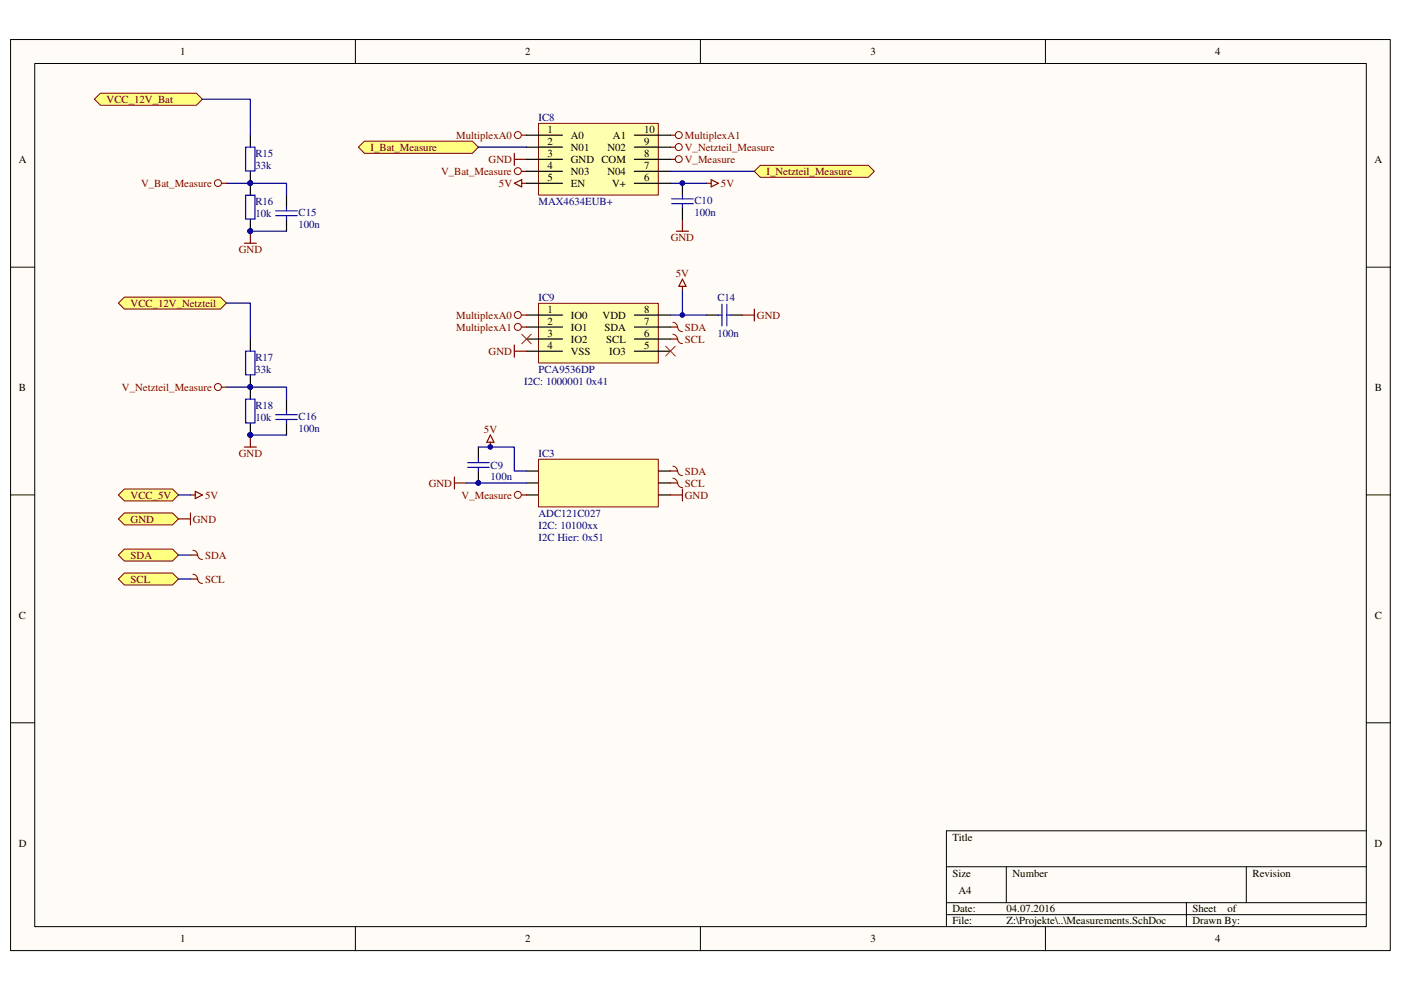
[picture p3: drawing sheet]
<svg xmlns="http://www.w3.org/2000/svg" width="297mm" height="210mm" viewBox="0 0 297 210" stroke-linecap="round" stroke-linejoin="round" font-family="sans-serif">
<path d="M2.3 8.4h292.5v193.1h-292.5z" fill="#fffcf8"/>
<path d="M2.2 8.4h292.6v193.1h-292.6z" fill="none" stroke="#000" stroke-width=".21"/>
<path d="M7.4 13.5h282.3v183h-282.3z" fill="#fffcf8"/>
<g fill="none" stroke="#000" stroke-width=".21">
<path d="M7.4 13.5h282.3v183h-282.3zM75.3 8.3v5.1M148.5 8.3v5.1M221.7 8.3v5.1M2.2 56.6h5.1M289.7 56.6h5.1M2.2 104.9h5.1M289.7 104.9h5.1M2.2 153.2h5.1M289.7 153.2h5.1M289.7 176.1h-89v20.4M75.3 196.5v5.1"/>
<path d="M148.5 196.5v5.1M200.7 183.8h89M200.7 191.4h89M200.7 193.9h89M213.4 183.8v7.6M221.7 196.5v5.1M251.5 191.4v5.1M264.2 183.8v7.6"/>
</g>
<path d="M25.1 64.3l1.3-1.3h20.3l1.3 1.3-1.3 1.2h-20.3z" fill-rule="evenodd" fill="#ffff80"/>
<path d="M25.1 64.3l1.3-1.3h20.3l1.3 1.3-1.3 1.2h-20.3z" fill="none" stroke="#800000" stroke-width=".21"/>
<path d="M25.1 110l1.3-1.2h10.2l1.2 1.2-1.2 1.3h-10.2z" fill-rule="evenodd" fill="#ffff80"/>
<path d="M25.1 110l1.3-1.2h10.2l1.2 1.2-1.2 1.3h-10.2z" fill="none" stroke="#800000" stroke-width=".21"/>
<path d="M76 31.2l1.3-1.3h22.9l1.2 1.3-1.2 1.3h-22.9z" fill-rule="evenodd" fill="#ffff80"/>
<path d="M76 31.2l1.3-1.3h22.9l1.2 1.3-1.2 1.3h-22.9z" fill="none" stroke="#800000" stroke-width=".21"/>
<path d="M159.9 36.3l1.3-1.2h22.9l1.3 1.2-1.3 1.3h-22.9z" fill-rule="evenodd" fill="#ffff80"/>
<path d="M159.9 36.3l1.3-1.2h22.9l1.3 1.2-1.3 1.3h-22.9z" fill="none" stroke="#800000" stroke-width=".21"/>
<path d="M53.1 38.9v2.5" fill="none" stroke="#000" stroke-width=".25"/>
<circle cx="53.1" cy="38.8" r=".48" fill="#000080"/>
<circle cx="53.1" cy="38.8" r=".48" fill="none" stroke="#000080" stroke-width=".21"/>
<path d="M53.1 46.5v2.5" fill="none" stroke="#000" stroke-width=".25"/>
<circle cx="53.1" cy="49" r=".49" fill="#000080"/>
<circle cx="53.1" cy="49" r=".49" fill="none" stroke="#000080" stroke-width=".21"/>
<path d="M52.1 41.4h2v5h-2z" fill="none" stroke="#00f" stroke-width=".25"/>
<circle cx="53.1" cy="38.8" r=".48" fill="#000080"/>
<circle cx="53.1" cy="38.8" r=".48" fill="none" stroke="#000080" stroke-width=".21"/>
<circle cx="53.1" cy="49" r=".49" fill="#000080"/>
<circle cx="53.1" cy="49" r=".49" fill="none" stroke="#000080" stroke-width=".21"/>
<path d="M53.1 28.7v2.5M53.1 36.3v2.6" fill="none" stroke="#000" stroke-width=".25"/>
<circle cx="53.1" cy="38.8" r=".48" fill="#000080"/>
<circle cx="53.1" cy="38.8" r=".48" fill="none" stroke="#000080" stroke-width=".21"/>
<path d="M52.1 31.2h2v5h-2z" fill="none" stroke="#00f" stroke-width=".25"/>
<circle cx="53.1" cy="38.8" r=".48" fill="#000080"/>
<circle cx="53.1" cy="38.8" r=".48" fill="none" stroke="#000080" stroke-width=".21"/>
<path d="M51.8 51.6h2.6M53.1 49v2.6" fill="none" stroke="#800000" stroke-width=".25"/>
<circle cx="53.1" cy="49" r=".49" fill="#000080"/>
<circle cx="53.1" cy="49" r=".49" fill="none" stroke="#000080" stroke-width=".21"/>
<path d="M60.7 41.4v2.5M60.7 46.5v2.5" fill="none" stroke="#000" stroke-width=".25"/>
<path d="M58.5 45.7h4.5M58.5 44.7h4.5M60.7 43.9v.8M60.7 45.7v.8" fill="none" stroke="#00f" stroke-width=".25"/>
<path d="M53.1 38.9h7.6v2.5" fill="none" stroke="#000080" stroke-width=".25"/>
<circle cx="53.1" cy="38.8" r=".48" fill="#000080"/>
<circle cx="53.1" cy="38.8" r=".48" fill="none" stroke="#000080" stroke-width=".21"/>
<path d="M53.1 49h7.6" fill="none" stroke="#000080" stroke-width=".25"/>
<circle cx="53.1" cy="49" r=".49" fill="#000080"/>
<circle cx="53.1" cy="49" r=".49" fill="none" stroke="#000080" stroke-width=".21"/>
<path d="M25.1 104.9l1.3-1.2h10.2l1.2 1.2-1.2 1.3h-10.2z" fill-rule="evenodd" fill="#ffff80"/>
<path d="M25.1 104.9l1.3-1.2h10.2l1.2 1.2-1.2 1.3h-10.2z" fill="none" stroke="#800000" stroke-width=".21"/>
<path d="M20 21l1.3-1.2h20.4l1.2 1.2-1.2 1.3h-20.4z" fill-rule="evenodd" fill="#ffff80"/>
<path d="M20 21l1.3-1.2h20.4l1.2 1.2-1.2 1.3h-20.4z" fill="none" stroke="#800000" stroke-width=".21"/>
<path d="M53.1 82.1v2.5" fill="none" stroke="#000" stroke-width=".25"/>
<circle cx="53.1" cy="82" r=".48" fill="#000080"/>
<circle cx="53.1" cy="82" r=".48" fill="none" stroke="#000080" stroke-width=".21"/>
<path d="M53.1 89.7v2.5" fill="none" stroke="#000" stroke-width=".25"/>
<circle cx="53.1" cy="92.2" r=".49" fill="#000080"/>
<circle cx="53.1" cy="92.2" r=".49" fill="none" stroke="#000080" stroke-width=".21"/>
<path d="M52.1 84.6h2v5.1h-2z" fill="none" stroke="#00f" stroke-width=".25"/>
<circle cx="53.1" cy="82" r=".48" fill="#000080"/>
<circle cx="53.1" cy="82" r=".48" fill="none" stroke="#000080" stroke-width=".21"/>
<circle cx="53.1" cy="92.2" r=".49" fill="#000080"/>
<circle cx="53.1" cy="92.2" r=".49" fill="none" stroke="#000080" stroke-width=".21"/>
<path d="M53.1 71.9v2.6M53.1 79.5v2.6" fill="none" stroke="#000" stroke-width=".25"/>
<circle cx="53.1" cy="82" r=".48" fill="#000080"/>
<circle cx="53.1" cy="82" r=".48" fill="none" stroke="#000080" stroke-width=".21"/>
<path d="M52.1 74.5h2v5h-2z" fill="none" stroke="#00f" stroke-width=".25"/>
<circle cx="53.1" cy="82" r=".48" fill="#000080"/>
<circle cx="53.1" cy="82" r=".48" fill="none" stroke="#000080" stroke-width=".21"/>
<path d="M51.8 94.8h2.6M53.1 92.2v2.6" fill="none" stroke="#800000" stroke-width=".25"/>
<circle cx="53.1" cy="92.2" r=".49" fill="#000080"/>
<circle cx="53.1" cy="92.2" r=".49" fill="none" stroke="#000080" stroke-width=".21"/>
<path d="M60.7 84.6v2.6M60.7 89.7v2.5" fill="none" stroke="#000" stroke-width=".25"/>
<path d="M58.5 88.9h4.5M58.5 87.9h4.5M60.7 87.2v.7M60.7 88.9v.8" fill="none" stroke="#00f" stroke-width=".25"/>
<path d="M53.1 82.1h7.6v2.5" fill="none" stroke="#000080" stroke-width=".25"/>
<circle cx="53.1" cy="82" r=".48" fill="#000080"/>
<circle cx="53.1" cy="82" r=".48" fill="none" stroke="#000080" stroke-width=".21"/>
<path d="M53.1 92.2h7.6" fill="none" stroke="#000080" stroke-width=".25"/>
<circle cx="53.1" cy="92.2" r=".49" fill="#000080"/>
<circle cx="53.1" cy="92.2" r=".49" fill="none" stroke="#000080" stroke-width=".21"/>
<path d="M48 38.9h5.1M48 64.3h5.1v7.6" fill="none" stroke="#000080" stroke-width=".25"/>
<path d="M37.8 110h2.6M40.4 108.8v2.5" fill="none" stroke="#800000" stroke-width=".25"/>
<circle cx="53.1" cy="38.8" r=".48" fill="#000080"/>
<circle cx="53.1" cy="38.8" r=".48" fill="none" stroke="#000080" stroke-width=".21"/>
<path d="M48 82.1h5.1" fill="none" stroke="#000080" stroke-width=".25"/>
<circle cx="53.1" cy="82" r=".48" fill="#000080"/>
<circle cx="53.1" cy="82" r=".48" fill="none" stroke="#000080" stroke-width=".21"/>
<path d="M149.8 38.9h1M150.8 38.1l1.5 .8-1.5 .7zM143.4 49h2.6M144.7 46.5v2.5" fill="none" stroke="#800000" stroke-width=".25"/>
<path d="M144.7 38.9v2.5" fill="none" stroke="#000" stroke-width=".25"/>
<circle cx="144.7" cy="38.8" r=".48" fill="#000080"/>
<circle cx="144.7" cy="38.8" r=".48" fill="none" stroke="#000080" stroke-width=".21"/>
<path d="M144.7 43.9v2.6" fill="none" stroke="#000" stroke-width=".25"/>
<path d="M142.4 43.2h4.6M142.4 42.2h4.6M144.7 41.4v.8M144.7 43.2v.7" fill="none" stroke="#00f" stroke-width=".25"/>
<circle cx="144.7" cy="38.8" r=".48" fill="#000080"/>
<circle cx="144.7" cy="38.8" r=".48" fill="none" stroke="#000080" stroke-width=".21"/>
<g fill="none" stroke="#800000" stroke-width=".21">
<circle cx="109.8" cy="28.6" r=".74"/>
<circle cx="109.8" cy="36.3" r=".73"/>
<circle cx="143.9" cy="28.6" r=".74"/>
<circle cx="143.9" cy="31.2" r=".74"/>
<circle cx="143.9" cy="33.7" r=".74"/>
</g>
<path d="M109 32.5v2.6M109 33.8h2.6M109 38.9l1.6-.8v1.5zM110.6 36.3h1M110.6 28.7h1M110.6 38.9h1M142.2 33.8h1M142.2 31.2h1M142.2 28.7h1" fill="none" stroke="#800000" stroke-width=".25"/>
<path d="M142.2 38.9h7.6" fill="none" stroke="#000080" stroke-width=".25"/>
<path d="M114.2 26.2h25.4v15.2h-25.4z" fill="#ffffb0"/>
<path d="M114.2 26.2h25.4v15.2h-25.4zM142.7 68.3a1.05 1.05 0 0 1 .9 1M142.7 70.9a1.05 1.05 0 0 1 .9 1M143.7 69.3a.98 .98 0 0 0 1 1M143.7 71.9a.98 .98 0 0 0 1 1" fill="none" stroke="#800000" stroke-width=".21"/>
<path d="M111.6 28.7h7.6M111.6 31.2h7.6M111.6 33.8h7.6M111.6 36.3h7.6M111.6 38.9h7.6M134.5 28.7h7.7M134.5 31.2h7.7M134.5 33.8h7.7M134.5 36.3h7.7M134.5 38.9h7.7" fill="none" stroke="#000" stroke-width=".25"/>
<path d="M142.2 69.3h1.5M142.2 71.9h1.5" fill="none" stroke="#800000" stroke-width=".25"/>
<path d="M114.2 64.3h25.4v12.7h-25.4z" fill="#ffffb0"/>
<path d="M114.2 64.3h25.4v12.7h-25.4z" fill="none" stroke="#800000" stroke-width=".21"/>
<path d="M111.6 66.8h7.6M111.6 69.3h7.6M111.6 71.9h7.6M111.6 74.5h7.6M134.5 66.8h7.7M134.5 69.3h7.7M134.5 71.9h7.7M134.5 74.5h7.7M149.8 66.8h2.5M154.9 66.8h2.5" fill="none" stroke="#000" stroke-width=".25"/>
<path d="M144.7 59.2l.8 1.5h-1.6zM109 73.2v2.5M109 74.5h2.6M144.7 60.7v1" fill="none" stroke="#800000" stroke-width=".25"/>
<path d="M152.3 66.8h.8M153.1 64.5v4.6M154.1 66.8h.8M154.1 64.5v4.6" fill="none" stroke="#00f" stroke-width=".25"/>
<path d="M142.2 66.8h7.6M144.7 61.7v5.1" fill="none" stroke="#000080" stroke-width=".25"/>
<circle cx="144.7" cy="66.8" r=".49" fill="#000080"/>
<circle cx="144.7" cy="66.8" r=".49" fill="none" stroke="#000080" stroke-width=".21"/>
<g fill="none" stroke="#800000" stroke-width=".21">
<circle cx="46.2" cy="38.8" r=".73"/>
<circle cx="109.8" cy="66.8" r=".74"/>
<circle cx="109.8" cy="69.3" r=".74"/>
<circle cx="46.2" cy="82.1" r=".74"/>
</g>
<path d="M47 38.9h1M110.6 66.8h1M110.6 69.3h1M157.4 66.8h2.5M159.9 65.5v2.6M47 82.1h1M40.4 104.9h1M41.4 104.2l1.5 .7-1.5 .8zM96.3 101.1v2.6M96.3 102.4h2.6" fill="none" stroke="#800000" stroke-width=".25"/>
<path d="M110.6 70.9l2 2M112.6 70.9l-2 2M141.1 73.4l2.1 2.1M143.2 73.4l-2.1 2.1" fill="none" stroke="#f00" stroke-width=".21"/>
<path d="M42.9 21h10.2v7.7M101.4 31.2h10.2M142.2 36.3h17.7" fill="none" stroke="#000080" stroke-width=".25"/>
<path d="M111.6 99.9h7.6M134.5 99.9h7.7M111.6 102.4h7.6M111.6 104.9h7.6M134.5 102.4h7.7M134.5 104.9h7.7" fill="none" stroke="#000" stroke-width=".25"/>
<path d="M114.2 97.4h25.4v10.1h-25.4z" fill="#ffffb0"/>
<path d="M114.2 97.4h25.4v10.1h-25.4z" fill="none" stroke="#800000" stroke-width=".21"/>
<path d="M104 92.2l.7 1.6h-1.5zM104 93.8v1" fill="none" stroke="#800000" stroke-width=".25"/>
<circle cx="103.9" cy="94.8" r=".49" fill="#000080"/>
<circle cx="103.9" cy="94.8" r=".49" fill="none" stroke="#000080" stroke-width=".21"/>
<path d="M101.4 94.8v2.5M101.4 99.9v2.5" fill="none" stroke="#000" stroke-width=".25"/>
<circle cx="101.4" cy="102.4" r=".49" fill="#000080"/>
<circle cx="101.4" cy="102.4" r=".49" fill="none" stroke="#000080" stroke-width=".21"/>
<path d="M99.1 99.1h4.6M99.1 98.1h4.6M101.4 97.3v.8M101.4 99.1v.8" fill="none" stroke="#00f" stroke-width=".25"/>
<circle cx="101.4" cy="102.4" r=".49" fill="#000080"/>
<circle cx="101.4" cy="102.4" r=".49" fill="none" stroke="#000080" stroke-width=".21"/>
<g fill="none" stroke="#800000" stroke-width=".21">
<path d="M142.7 98.8a1.02 1.02 0 0 1 .9 1.1M143.7 99.9a.98 .98 0 0 0 1 .9M142.7 101.4a1.05 1.05 0 0 1 .9 1M143.7 102.4a.98 .98 0 0 0 1 1"/>
<circle cx="109.8" cy="104.9" r=".74"/>
</g>
<path d="M142.2 99.9h1.5M110.6 104.9h1M142.2 104.9h2.5M142.2 102.4h1.5M144.7 103.7v2.5" fill="none" stroke="#800000" stroke-width=".25"/>
<path d="M101.4 94.8h7.6v5.1h2.6M37.8 104.9h2.6M98.9 102.4h12.7" fill="none" stroke="#000080" stroke-width=".25"/>
<path d="M25.1 122.8l1.3-1.3h10.2l1.2 1.3-1.2 1.2h-10.2z" fill-rule="evenodd" fill="#ffff80"/>
<path d="M25.1 122.8l1.3-1.3h10.2l1.2 1.3-1.2 1.2h-10.2z" fill="none" stroke="#800000" stroke-width=".21"/>
<path d="M25.1 117.7l1.3-1.3h10.2l1.2 1.3-1.2 1.3h-10.2z" fill-rule="evenodd" fill="#ffff80"/>
<path d="M25.1 117.7l1.3-1.3h10.2l1.2 1.3-1.2 1.3h-10.2zM40.9 116.7a.96 .96 0 0 1 1 1M41.9 117.7a.98 .98 0 0 0 1 .9M40.9 121.8a.99 .99 0 0 1 1 1M41.9 122.8a.98 .98 0 0 0 1 .9" fill="none" stroke="#800000" stroke-width=".21"/>
<path d="M37.8 117.7h2.6M37.8 122.8h2.6" fill="none" stroke="#000080" stroke-width=".25"/>
<path d="M40.4 117.7h1.5M40.4 122.8h1.5" fill="none" stroke="#800000" stroke-width=".25"/>
<g font-size="2.3">
<text x="38.2" y="11.7">1</text>
<text x="111.4" y="11.7">2</text>
<text x="184.5" y="11.7">3</text>
<text x="257.6" y="11.7">4</text>
<text x="116.1" y="28.2">1</text>
<text x="121" y="29.5">A0</text>
<text x="130" y="29.5">A1</text>
<text x="136.6" y="28.2">10</text>
<text x="4" y="34.5">A</text>
<text x="116.1" y="30.7">2</text>
<text x="116.1" y="33.3">3</text>
<text x="116.1" y="35.8">4</text>
<text x="121" y="32">N01</text>
<text x="121" y="34.5">GND COM</text>
<text x="128.8" y="32">N02</text>
<text x="136.6" y="33.3">8</text>
<text x="136.6" y="30.7">9</text>
<text x="136.6" y="35.8">7</text>
<text x="291.4" y="34.5">A</text>
<text x="116.1" y="38.4">5</text>
<text x="121" y="37.1">N03</text>
<text x="121" y="39.6">EN</text>
<text x="128.8" y="37.1">N04</text>
<text x="129.8" y="39.6">V+</text>
<text x="136.6" y="38.4">6</text>
<text x="116.1" y="66.3">1</text>
<text x="116.1" y="68.9">2</text>
<text x="116.1" y="71.4">3</text>
<text x="121" y="67.6">IO0</text>
<text x="121" y="70.1">IO1</text>
<text x="127.8" y="67.6">VDD</text>
<text x="128.1" y="70.1">SDA</text>
<text x="136.6" y="66.3">8</text>
<text x="136.6" y="71.4">6</text>
<text x="136.6" y="68.9">7</text>
<text x="116.1" y="74">4</text>
<text x="121" y="72.7">IO2</text>
<text x="121" y="75.2">VSS</text>
<text x="128.5" y="72.7">SCL</text>
<text x="129.2" y="75.2">IO3</text>
<text x="136.6" y="74">5</text>
<text x="4" y="82.8">B</text>
<text x="291.5" y="82.8">B</text>
<text x="4" y="131.2">C</text>
<text x="291.5" y="131.2">C</text>
<text x="4" y="179.5">D</text>
<text x="201.9" y="178.2">Title</text>
<text x="291.4" y="179.5">D</text>
<text x="201.9" y="185.8">Size</text>
<text x="214.7" y="185.8">Number</text>
<text x="265.6" y="185.8">Revision</text>
<text x="203.2" y="189.7">A4</text>
<text x="201.9" y="193.5">Date:</text>
<text x="201.9" y="196">File:</text>
<text x="213.4" y="196">Z:\Projekte\..\Measurements.SchDoc</text>
<text x="213.4" y="193.5">04.07.2016</text>
<text x="252.8" y="193.5">Sheet</text>
<text x="252.8" y="196">Drawn By:</text>
<text x="260.3" y="193.5">of</text>
<text x="38.2" y="199.8">1</text>
<text x="111.4" y="199.8">2</text>
<text x="184.5" y="199.8">3</text>
<text x="257.6" y="199.8">4</text>
</g>
<g font-size="2.3" fill="#800000">
<text x="22.6" y="21.8">VCC_12V_Bat</text>
<text x="96.7" y="29.5">MultiplexA0</text>
<text x="145.2" y="29.5">MultiplexA1</text>
<text x="78.6" y="32">I_Bat_Measure</text>
<text x="103.6" y="34.5">GND</text>
<text x="145.2" y="34.5">V_Measure</text>
<text x="145.2" y="32">V_Netzteil_Measure</text>
<text x="29.9" y="39.6">V_Bat_Measure</text>
<text x="93.5" y="37.1">V_Bat_Measure</text>
<text x="105.8" y="39.6">5V</text>
<text x="152.9" y="39.6">5V</text>
<text x="162.5" y="37.1">I_Netzteil_Measure</text>
<text x="50.6" y="53.6">GND</text>
<text x="142.2" y="51.1">GND</text>
<text x="143.3" y="58.7">5V</text>
<text x="27.7" y="65.1">VCC_12V_Netzteil</text>
<text x="96.7" y="67.6">MultiplexA0</text>
<text x="96.7" y="70.1">MultiplexA1</text>
<text x="145.2" y="70.1">SDA</text>
<text x="160.5" y="67.6">GND</text>
<text x="103.6" y="75.2">GND</text>
<text x="145.2" y="72.7">SCL</text>
<text x="25.9" y="82.8">V_Netzteil_Measure</text>
<text x="102.6" y="91.8">5V</text>
<text x="50.6" y="96.9">GND</text>
<text x="145.2" y="100.7">SDA</text>
<text x="27.7" y="105.7">VCC_5V</text>
<text x="43.5" y="105.7">5V</text>
<text x="90.9" y="103.2">GND</text>
<text x="97.9" y="105.7">V_Measure</text>
<text x="145.2" y="105.7">GND</text>
<text x="145.2" y="103.2">SCL</text>
<text x="27.7" y="110.8">GND</text>
<text x="40.9" y="110.8">GND</text>
<text x="27.7" y="118.4">SDA</text>
<text x="43.5" y="118.4">SDA</text>
<text x="27.7" y="123.5">SCL</text>
<text x="43.5" y="123.5">SCL</text>
</g>
<g font-size="2.3" fill="#000080">
<text x="114.2" y="25.7">IC8</text>
<text x="54.1" y="33.3">R15</text>
<text x="54.1" y="35.8">33k</text>
<text x="54.1" y="43.5">R16</text>
<text x="54.1" y="46">10k</text>
<text x="63.3" y="45.8">C15</text>
<text x="114.2" y="43.5">MAX4634EUB+</text>
<text x="147.2" y="43.2">C10</text>
<text x="147.2" y="45.8">100n</text>
<text x="63.3" y="48.3">100n</text>
<text x="114.2" y="63.8">IC9</text>
<text x="152.1" y="63.8">C14</text>
<text x="152.1" y="71.4">100n</text>
<text x="54.1" y="76.5">R17</text>
<text x="54.1" y="79">33k</text>
<text x="111.1" y="81.6">I2C: 1000001 0x41</text>
<text x="114.2" y="79">PCA9536DP</text>
<text x="54.1" y="86.7">R18</text>
<text x="54.1" y="89.2">10k</text>
<text x="63.3" y="89">C16</text>
<text x="63.3" y="91.5">100n</text>
<text x="104" y="99.4">C9</text>
<text x="104" y="101.7">100n</text>
<text x="114.2" y="96.9">IC3</text>
<text x="114.2" y="112.1">I2C: 10100xx</text>
<text x="114.2" y="109.6">ADC121C027</text>
<text x="114.2" y="114.6">I2C Hier: 0x51</text>
</g>
</svg>
